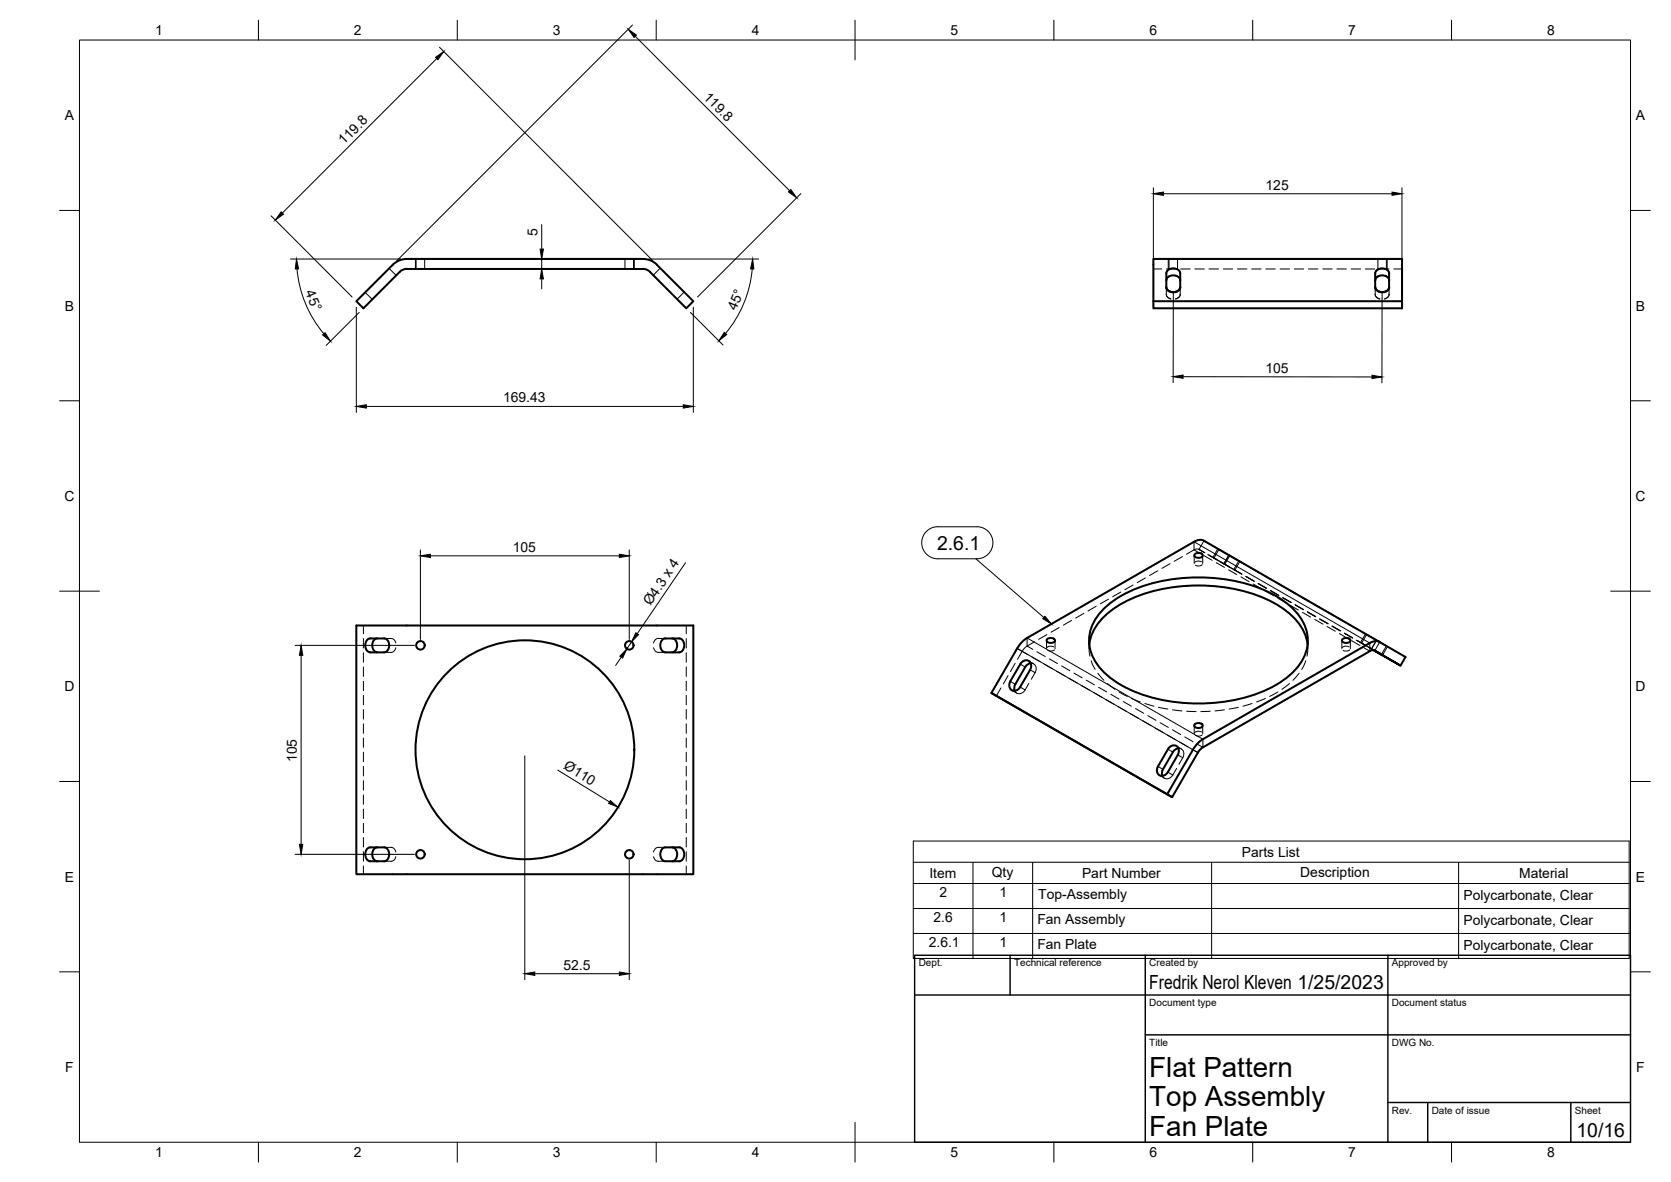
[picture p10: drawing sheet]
<svg xmlns="http://www.w3.org/2000/svg" width="420mm" height="297mm" viewBox="0 0 420 297" stroke-linecap="round" stroke-linejoin="round" font-family="sans-serif">
<!-- layer: Visible -->
<g fill="none" stroke="#000" stroke-width=".51">
<path d="M98.7 66.5l1.9-1.1 1.7-.3h59.9l1.6 .5 1 .6 9.5 9.5-1.7 1.8-9.2-9.2-1.3-.7h-59.8l-1.1 .2-.7 .5-9.1 9.2-1.8-1.8zM290 65.1h62.5v12.4h-62.5zM290 75.7h62.5M293.3 70.4a1.85 1.85 0 0 1 1.7-1.2 1.85 1.85 0 0 1 1.8 1.2M293.3 72.2a1.85 1.85 0 0 0 1.7 1.2 1.85 1.85 0 0 0 1.8-1.2M293.6 68a1.92 1.92 0 0 1 3.2 .7v3.5a1.85 1.85 0 0 1-1.8 1.3 1.85 1.85 0 0 1-1.7-1.3v-3.5zM345.8 70.4a1.85 1.85 0 0 1 1.7-1.2 1.85 1.85 0 0 1 1.8 1.2M345.8 72.2a1.85 1.85 0 0 0 1.7 1.2 1.85 1.85 0 0 0 1.8-1.2M349.3 68.7v3.5M349.3 68.7a1.85 1.85 0 0 0-1.8-1.3 1.85 1.85 0 0 0-1.7 1.3v3.5a1.87 1.87 0 0 0 1.7 1.3 1.87 1.87 0 0 0 1.8-1.3M300.4 139.3a1.32 1.32 0 0 1 2 .3 1.23 1.23 0 0 1-2.1 0zM89.6 157.2h84.7v62.5h-84.7z"/>
<path d="M277.4 153.1a32 32 0 0 1 19.7-7.8 41.7 41.7 0 0 1 23.7 4.4 14.5 14.5 0 0 1 7.9 9.9 11.4 11.4 0 0 1-4.7 10.4 35 35 0 0 1-20.6 6.7 39.3 39.3 0 0 1-23.2-5.6 12.7 12.7 0 0 1-6.4-10.2 11.2 11.2 0 0 1 3.6-7.8zM92.3 160.8l.8-.3 3.5-.1a1.85 1.85 0 0 1 1.3 1.8 1.85 1.85 0 0 1-1.3 1.7h-3.5a1.92 1.92 0 0 1-.8-3.1zM94.8 160.4a1.85 1.85 0 0 0-1.2 1.8 1.85 1.85 0 0 0 1.2 1.7M166.5 160.8l.8-.3 3.5-.1a1.85 1.85 0 0 1 1.2 1.8 1.85 1.85 0 0 1-1.2 1.7h-3.5a1.92 1.92 0 0 1-.8-3.1zM169 160.4a1.85 1.85 0 0 1 1.3 1.8 1.85 1.85 0 0 1-1.3 1.7M249.3 174.1l44.2 25.5M255.3 171.9l-.3 .7 .1 1M258.3 160.3l41.9-24.2a2.59 2.59 0 0 1 2.5-.2l44.2 25.5M258.3 160.3l-1 .7-1.2 1.4-6.8 11.7 45.4 26.2 6.5-11.2M259 168.3a1.46 1.46 0 0 0-.4-2.2 1.46 1.46 0 0 0-2.1 .8l-2.5 4.3a1.46 1.46 0 0 0 .4 2.2 1.46 1.46 0 0 0 2.1-.8M259 168.3l-2.5 4.4M259.2 166.7l-.7 .2-.5 .4-2.7 4.7"/>
<path d="M263.2 160.7a1.32 1.32 0 0 1 2.1 .2 1.23 1.23 0 0 1-2.2 0zM273.9 162a13.4 13.4 0 0 1 6.4-9.2 39.8 39.8 0 0 1 25.5-5.5 33.1 33.1 0 0 1 19.1 7.5 11.9 11.9 0 0 1 3.9 7.2M337.5 160.7a1.32 1.32 0 0 1 2.1 .2 1.23 1.23 0 0 1-2.2 0zM344.4 161.6l-41.9 24.2M345.5 163.4l6.6 3.9-6.4-3.8h-.9l-42.3 24.3M346.9 161.4l6.5 3.7-1.3 2.2M346.9 161.3a2.41 2.41 0 0 0-2.5 .3M347.4 164.5l.2 .1-2.1-1.2 1.8 1.1M292.4 193.3l-.2 .7 .1 1M294 187.8a1.42 1.42 0 0 1 2-.2 1.42 1.42 0 0 1 .1 2.1l-2.5 4.3a1.46 1.46 0 0 1-2.1 .8 1.46 1.46 0 0 1-.3-2.2zM296.3 188l-.6 .3-.6 .4-2.7 4.6M300.3 182.1a1.32 1.32 0 0 1 2.1 .2 1.23 1.23 0 0 1-2.1 0z"/>
<path d="M302.5 187.8l-1.3 1.3M302.5 185.7l-1 .7-1.2 1.4-6.8 11.8 1.2 .7M92.3 213.3l.8-.4h3.5a1.85 1.85 0 0 1 1.3 1.8 1.85 1.85 0 0 1-1.3 1.7h-3.5a1.92 1.92 0 0 1-.8-3.1zM94.8 212.9a1.85 1.85 0 0 0-1.2 1.8 1.85 1.85 0 0 0 1.2 1.7M166.5 213.3l.8-.4h3.5a1.85 1.85 0 0 1 1.2 1.8 1.85 1.85 0 0 1-1.2 1.7h-3.5a1.92 1.92 0 0 1-.8-3.1zM169 212.9a1.85 1.85 0 0 1 1.3 1.8 1.85 1.85 0 0 1-1.3 1.7"/>
<circle cx="105.7" cy="162.2" r="1.07"/>
<circle cx="158.2" cy="162.2" r="1.07"/>
<circle cx="132" cy="188.4" r="27.5"/>
<circle cx="105.7" cy="214.7" r="1.07"/>
<circle cx="158.2" cy="214.7" r="1.07"/>
</g>
<!-- layer: Hidden -->
<g fill="none" stroke="#000" stroke-width=".25">
<path d="M91.8 73.5l1.8 1.7M97.8 67.4l1.8 1.8M104.5 65.1v2.5M104.6 65.1v2.5M106.8 65.1v2.5M157.1 65.1v2.5M159.3 65.1v2.5M159.5 65.1v2.5M166 67.4l-1.7 1.8M172 73.4l-1.7 1.8M290 67.6h2.1M293.3 72.2v2l.5 .7 .6 .3"/>
<path d="M293.3 73.9l.2 .7 .9 .5M293.3 67.6h2.4M293.8 65.1v2.5M293.9 65.1v2.5M294.4 67.5a1.28 1.28 0 0 0-1.1 1.2M294.4 69.2l-.9 .5-.2 .7M295.6 67.5a1.28 1.28 0 0 1 1.2 1.2M295.6 69.2l.9 .5 .3 .7M296.1 65.1v2.5M296.8 72.2l-.1 2-.5 .7-.6 .3M296.8 73.9l-.3 .7-.9 .5M296.8 67.6h2.4"/>
<path d="M300.4 67.6h2.4M304 67.6h2.4M307.6 67.6h2.3M311.1 67.6h2.4M314.7 67.6h2.4M318.3 67.6h2.4M321.9 67.6h2.4M325.4 67.6h2.4M329 67.6h2.4M332.6 67.6h2.4M336.1 67.6h2.4M339.7 67.6h2.4"/>
<path d="M343.3 67.6h2.4M345.8 72.2v2l.5 .7 .6 .3M345.8 73.9l.4 .9 .7 .3M346.5 65.1v2.5M346.9 67.6h2.3M346.9 67.5a1.28 1.28 0 0 0-1.1 1.2M346.9 69.2l-.9 .5-.2 .7M348.1 67.5a1.28 1.28 0 0 1 1.2 1.2M348.1 69.2l.9 .5 .3 .7M348.6 65.1v2.5M348.8 65.1v2.5M349.3 72.2l-.1 2-.4 .7-.7 .3"/>
<path d="M349.3 73.9l-.3 .7-.9 .5M350.5 67.6h2M297.3 139.9l-2.1 1.2M300.3 139.6v2M301.5 138.1l1.4 .8M302.4 139.6v2M302.6 138.8l-1.3-.8h-.5l-2.5 1.3M302.7 135.9h.1M302.7 135.9l1.2 .7M303.7 139.3l2.3 1.4M304.9 137.2l2.1 1.2M306.2 137.9l5.5 3.2z"/>
<path d="M306.2 137.9l-1.2 2.2M308 139l1.2 .6M309.2 139.6l1.5 .9M309.2 139.6l-1.2 2.2M91.4 157.2v2.1M172.6 157.2v2.1M263.2 159.5l-2 1.2M266.3 157.7l-2 1.2M269.4 155.9l-2 1.2M272.5 154.1l-2 1.2M275.6 152.3l-2 1.3M278.7 150.6l-2.1 1.2"/>
<path d="M281.8 148.8l-2 1.2M284.9 147l-2 1.2M288 145.2l-2.1 1.2M291.1 143.4l-2 1.2M294.2 141.7l-2.1 1.1M302.1 141.2l-.8-.2-.9 .3M302.3 141.9l-1 .3-.7-.1M305 140.1l5.5 3.2zM306.8 141.1l1.2 .7M307.1 141.3l2 1.2M308 141.8l1.2 .7M310.2 143.1l2.1 1.2"/>
<path d="M311.7 141.1l2.1 1.2M311.7 141.1l-1.2 2.2M313.3 144.9l2 1.1M313.3 144.9l2.1 1.2M314.8 142.9l2 1.2M316.4 146.6l2.1 1.3M317.9 144.7l2 1.1M319.4 148.4l2.1 1.2M319.5 148.5l2.1 1.2M321 146.4l2 1.2M322.5 150.2l2.2 1.2M324.1 148.2l2 1.2"/>
<path d="M327.2 150l2 1.2M327.7 153.2l-2-1.2 2 1.2M328.7 153.8l2.1 1.1M328.8 153.8l2 1.2M330.3 151.8l2 1.2M331.8 155.5l2.1 1.2M331.9 155.6l2 1.2M333.4 153.6l2 1.2M334.9 157.3l2.1 1.2M335 157.4l2 1.2M336.5 155.3l2 1.2M338 159.1l2.1 1.2"/>
<path d="M339.6 157.1l2 1.2M342.6 158.9l2.1 1.2M343.3 159.3l5.6 3.2zM343.3 159.3l-1.2 2.2M91.4 160.5v2.3M91.4 164v2.4M91.4 167.6v2.4M91.4 171.2v2.4M91.4 174.8v2.3M91.4 178.3v2.4M96.6 160.5l2.2 .1 .4 .3 .3 .7M99.5 162.8l-.3 .7-.6 .4h-2"/>
<path d="M164.3 162.8l.5 .9 .5 .2h2M167.3 160.5l-2.3 .1-.7 1M172.6 160.5v2.3M172.6 164v2.4M172.6 167.6v2.4M172.6 171.2v2.4M172.6 174.8v2.3M172.6 178.3v2.4M251.7 172.9l-1.2 2M253.5 169.8l-1.2 2.1M254.4 173.4l1.3 .8M255.2 166.7l-1.1 2.1"/>
<path d="M258.7 166.1l1.2 .7M258.7 171.7l-1 1.7a1.45 1.45 0 0 1-1.2 .9 1.45 1.45 0 0 1-1.4-.7M259.1 166.7a1.43 1.43 0 0 1 1.4 .8 1.43 1.43 0 0 1-.2 1.5l-1 1.7M260.1 161.3l-2.4 1.5-1.9 2.9M263.1 161v2M265 162.6l-.9-.2-.8 .3M265.2 163.3l-1 .3-.8-.2M265.3 161v2M273.8 161v2M273.9 162v1.7l.1 1.2M274.4 166l1 2.2M276 169.2l1.6 1.8"/>
<path d="M278.5 171.8l1.9 1.4M281.3 173.9l2.1 1.1M284.5 175.5l2.2 .9M287.9 176.8l2.3 .7M291.3 177.7l2.3 .5M294.8 178.4l2.4 .3M298.4 178.7l2.4 .1M304.3 178.7l-2.4 .1M307.9 178.4l-2.4 .3M311.4 177.7l-2.3 .5M314.8 176.8l-2.3 .7M318.2 175.5l-2.2 .9"/>
<path d="M321.3 173.9l-2.1 1.1M324.2 171.8l-1.9 1.4M326.7 169.2l-1.6 1.8M328.3 166l-1 2.2M328.8 162v1.7l-.2 1.2M328.8 161v2M337.4 161v2M339.2 162.6l-.8-.2-.9 .3M339.4 163.3l-1 .3-.7-.2M339.5 161v2M342.4 161.6l-.3-.1 2.7 1.6M343.2 162.1l-2-1.2 3.7 2.2"/>
<path d="M344.2 162.7l1.5 .8M344.3 162.7l1.2 .7M344.8 163.1l.7 .4zM345.7 160.7l2.1 1.2M350.9 163.7l-2.1-1.2-1.2 2.2M351.9 164.3l1.5 .8M91.4 181.9v2.4M91.4 185.5v2.3M91.4 189v2.4M91.4 192.6v2.4M91.4 196.2v2.4M91.4 199.8v2.3"/>
<path d="M172.6 181.9v2.4M172.6 185.5v2.3M172.6 189v2.4M172.6 192.6v2.4M172.6 196.2v2.4M172.6 199.8v2.3M291.5 194.8l1.3 .8M295.8 187.5l1.2 .7M295.8 193.1l-.9 1.7a1.47 1.47 0 0 1-1.2 .9 1.47 1.47 0 0 1-1.4-.7M296.3 188.1a1.43 1.43 0 0 1 1.3 .8 1.43 1.43 0 0 1-.2 1.5l-1 1.7M300.3 182.3v2.1M302.1 183.9l-.8-.1-.9 .3"/>
<path d="M302.3 184.7l-1 .3-.7-.2M302.4 182.3v2.1M91.4 203.3v2.4M91.4 206.9v2.4M91.4 210.5v2.4M91.4 214v2.4M91.4 217.6v2.1M96.6 212.9l2 .1 .6 .4 .3 .7M99.5 215.3l-.3 .7-.4 .3-2.2 .1M164.3 215.3l.4 .7 .3 .3 2.3 .1M167.3 212.9l-2 .1-.5 .2-.5 .9M172.6 203.3v2.4"/>
<path d="M172.6 206.9v2.4M172.6 210.5v2.4M172.6 214v2.4M172.6 217.6v2.1"/>
</g>
<!-- layer: Visible Narrow -->
<path d="M300.2 136.2l44.2 25.4v2M254 171.2l1.3 .8M255.8 162.9l45.4 26.2M256.5 166.9l1.3 .7M258.3 160.3l44.2 25.5v2M346.9 161.4l-1.2 2.1M291.2 192.6l1.2 .7M293.7 188.3l1.2 .7" fill="none" stroke="#000" stroke-width=".25"/>
<!-- layer: Hidden Narrow -->
<g fill="none" stroke="#000" stroke-width=".25">
<path d="M300.2 136.2v2l1.5 .8M302.7 139.6l2.1 1.2M304 139.5l2 1.2M304.2 136.7l-1.5-.8-1.2 2.2 1.4 .8M305.2 137.3l2.1 1.2M306.5 138.1l-1.3 2.1M308.3 139.1l2.1 1.2M309 139.5l-1.3 2.2M305.8 141.4l2.1 1.2M307.1 141.3l2 1.2M308.9 143.2l2.1 1.2M310.2 143.1l2 1.2"/>
<path d="M311.4 140.9l2.1 1.2M311.5 141l-1.3 2.1M312 145l2.1 1.2M313.3 144.9l2 1.1M314.5 142.7l2.1 1.2M315.1 146.8l2.1 1.1M316.4 146.6l2 1.2M317.6 144.5l2.1 1.2M318.2 148.5l2.1 1.2M319.4 148.4l2.1 1.2M320.7 146.2l2.1 1.2M321.3 150.3l2.1 1.2"/>
<path d="M322.5 150.2l2.1 1.2M323.8 148l2.1 1.2M324.4 152.1l2.1 1.2M325.6 152l2.1 1.2M326.9 149.8l2.1 1.2M327.5 153.9l2 1.2M328.7 153.8l2.1 1.1M330 151.6l2.1 1.2M330.6 155.7l2.1 1.2M331.8 155.5l2.1 1.2M333.1 153.4l2.1 1.2M333.7 157.4l2 1.2"/>
<path d="M334.9 157.3l2.1 1.2M336.2 155.2l2 1.1M336.8 159.2l2 1.2M338 159.1l2.1 1.2M339.3 156.9l2 1.2M342.4 158.7l2 1.2M343.6 159.5l-1.2 2.1M255.8 162.9l2.7 1.6M256.5 172.7l1.2 .7M258.3 160.3v2.1l1.4 .8M259 168.3l1.3 .7M259.5 165.1l2.1 1.2"/>
<path d="M260.7 163.8l2.1 1.2M262.6 166.9l2 1.2M263.8 165.6l2.1 1.2M265.7 168.7l2 1.2M266.9 167.4l2.1 1.2M268.8 170.5l2 1.1M270 169.1l2.1 1.2M271.9 172.2l2 1.2M273.1 170.9l2.1 1.2M275 174l2 1.2M276.2 172.7l2.1 1.2M278.1 175.8l2 1.2"/>
<path d="M279.3 174.5l2.1 1.2M281.2 177.6l2 1.2M282.4 176.3l2.1 1.2M284.3 179.4l2 1.2M285.5 178.1l2.1 1.1M288.6 179.8l2.1 1.2M339.9 161l2 1.2M341.1 160.9l2.1 1.2M343 162.8l1.4 .8M344.2 162.7l1.5 .8M345.5 160.5l1.4 .9M346.1 160.9l-1.2 2.2 1.2-2.2"/>
<path d="M348.6 162.3l-1.3 2.2M287.4 181.2l2 1.1M290.4 183l2.1 1.1M291.7 181.6l2.1 1.2M293.5 184.7l2.1 1.2M293.6 194l1.3 .8M294.8 183.4l2.1 1.2M296.1 189.7l1.3 .7M296.7 186.5l2 1.2M297.9 185.2l2.1 1.2M299.7 188.3l1.5 .8M301 187l1.5 .8"/>
</g>
<!-- layer: BORDER -->
<g fill="none" stroke="#000" stroke-width=".25">
<path d="M20 10.1h390v276.9h-390zM65 5.1v5M115 5.1v5M165 5.1v5M215 5.1v10M265 5.1v5M315 5.1v5M365 5.1v5M15 52.9h5M410 52.9h5M15 100.7h5M410 100.7h5"/>
<path d="M15 148.6h10M405 148.6h10M15 196.4h5M410 196.4h5M15 244.2h5M410 244.2h5M65 287v5M115 287v5M165 287v5M215 282.1v9.9M265 287v5M315 287v5"/>
<path d="M365 287v5"/>
</g>
<!-- layer: TITLEBLOCK -->
<path d="M230 240.1h180v46.9h-180zM230 250h180M254 240.1v9.9M288 240.1v46.9M349 240.1v46.9M288 260.1h122M349 277.1h61M359 277.1v9.9M395 277.1v9.9" fill="none" stroke="#000" stroke-width=".36"/>
<!-- layer: FD_Dimensions -->
<g fill="none" stroke="#000" stroke-width=".25">
<path d="M109.8 14.7l-38.8 38.8M110.5 11.9l53.6 53.6M159 6.3l-59.2 59.2M159.7 9.1l38.8 38.8M68.2 54.2l20.3 20.4M136.2 56.4v6.2M201.4 48.6l-26 26M290 47.2v17.9M292.5 48.7h57.5M352.5 47.2v17.9M73 65.1h27.8M74.7 67.6a29.2 29.2 0 0 0 6.7 16.3"/>
<path d="M89.6 77.2v26.4M90.3 78.5l-8.3 8.3M136.2 65.1v2.5M136.2 70.1v2.5M136.7 67.6h1M136.7 65.1h1M163.1 65.1h27.7M173.6 78.5l8.2 8.2M174.3 77.2v26.4M189.1 67.6a29.1 29.1 0 0 1-6.7 16.2M295 73.7v22.5M347.5 73.7v22.5"/>
<path d="M297.5 94.7h47.5M92.1 102.1h79.7M105.7 138.2v22.5M108.2 139.7h47.5M158.2 138.2v22.5M172.4 141.4l-12.2 17.8M74.2 162.2h30M75.7 164.7v47.5M156.2 165.1l-1.4 2.1M158.8 161.3l-1.2 1.8M132 189.9v56.3M140.3 193.5l12.9 8"/>
<path d="M74.2 214.7h30M158.2 216.2v30M134.5 244.7h21.2"/>
</g>
<g fill="#000" stroke="#000" stroke-width=".25">
<path d="M109.5 14.4l2.1-1.5-1.5 2.1zM158 7.4l2 1.4-.6 .6zM70.7 53.2l.6 .6-2.1 1.5zM198.2 48.2l.6-.6 1.5 2.1zM290 48.7l2.5-.4v.8zM350 48.3l2.5 .4-2.5 .4zM74.5 65.1l.6 2.5h-.8zM136.2 67.6l.4 2.5h-.8zM135.8 62.6h.8l-.4 2.5zM189.3 65.1l.2 2.5h-.8zM81.1 84.2l.6-.6 1.4 2.1zM182.1 83.5l.6 .6-2 1.5z"/>
<path d="M295 94.7l2.5-.5v.9zM345 94.3l2.5 .4-2.5 .4zM89.6 102.1l2.5-.4v.9zM171.8 101.7l2.5 .4-2.5 .5zM105.7 139.7l2.5-.4v.8zM155.7 139.3l2.5 .4-2.5 .4zM159.9 159l.7 .5-1.8 1.8zM75.7 162.2l.4 2.5h-.8zM157.6 163.1l-1.1 2.3-.6-.5zM75.3 212.2h.8l-.4 2.5zM153.5 201.2l1.9 1.6-2.4-.9zM132 244.7l2.5-.4v.8z"/>
<path d="M155.7 244.3l2.5 .4-2.5 .4z"/>
</g>
<!-- layer: Parts Lists -->
<path d="M229.6 211.4h180v29.5h-180zM229.6 216.7h180M244.6 216.7v24.2M259.7 216.7v24.2M304.7 216.7v24.2M366.8 216.7v24.2M229.6 222h180M229.6 228.3h180M229.6 234.6h180" fill="none" stroke="#000" stroke-width=".25"/>
<!-- layer: Balloons -->
<path d="M245.6 132.4h-9.8a4 4 0 0 0-4 4 4 4 0 0 0 4 4h9.8M245.6 132.4a4 4 0 0 1 4.1 4 4 4 0 0 1-4.1 4M245.4 140.4l17.1 14.8" fill="none" stroke="#000" stroke-width=".25"/>
<path d="M262.7 154.9l1.7 1.9-2.2-1.3z" fill="#000" stroke="#000" stroke-width=".25"/>
<g font-size="7">
<text x="289" y="270.6">Flat Pattern</text>
<text x="289" y="278.1">Top Assembly</text>
<text x="289" y="285.5">Fan Plate</text>
</g>
<g font-size="4.9">
<text x="235.6" y="138.1">2.6.1</text>
<text x="289" y="248.5">Fredrik Nerol Kleven 1/25/2023</text>
<text x="396.4" y="285.7">10/16</text>
</g>
<g font-size="3.5">
<text x="39" y="8.8">1</text>
<text x="89" y="8.8">2</text>
<text x="139" y="8.8">3</text>
<text x="189" y="8.8">4</text>
<text x="239" y="8.8">5</text>
<text x="289" y="8.8">6</text>
<text x="339" y="8.8">7</text>
<text x="389" y="8.8">8</text>
<text x="176.7" y="24.6" transform="rotate(45 176.7 24.6)">119.8</text>
<text x="16.3" y="30.2">A</text>
<text x="411.3" y="30.2">A</text>
<text x="86.5" y="36.6" transform="rotate(-45 86.5 36.6)">119.8</text>
<text x="318.2" y="47.6">125</text>
<text x="135.2" y="59.2" transform="rotate(-90 135.2 59.2)">5</text>
<text x="76.8" y="73.5" transform="rotate(67 76.8 73.5)">45°</text>
<text x="16.3" y="78">B</text>
<text x="185.1" y="78.2" transform="rotate(-68 185.1 78.2)">45°</text>
<text x="411.3" y="78">B</text>
<text x="318.2" y="93.6">105</text>
<text x="126.5" y="101.1">169.43</text>
<text x="16.2" y="125.9">C</text>
<text x="411.2" y="125.9">C</text>
<text x="128.9" y="138.6">105</text>
<text x="163.6" y="152.4" transform="rotate(-56 163.6 152.4)">Ø4.3 x 4</text>
<text x="16.2" y="173.7">D</text>
<text x="411.2" y="173.7">D</text>
<text x="74.7" y="191.5" transform="rotate(-90 74.7 191.5)">105</text>
<text x="141.5" y="193" transform="rotate(32 141.5 193)">Ø110</text>
<text x="312.3" y="215.3">Parts List</text>
<text x="16.3" y="221.6">E</text>
<text x="233.7" y="220.6">Item</text>
<text x="249.4" y="220.3">Qty</text>
<text x="272.1" y="220.6">Part Number</text>
<text x="326.9" y="220.3">Description</text>
<text x="382" y="220.6">Material</text>
<text x="411.3" y="221.6">E</text>
<text x="236.2" y="225.5">2</text>
<text x="251.3" y="225.5">1</text>
<text x="261.1" y="226">Top-Assembly</text>
<text x="368" y="226.1">Polycarbonate, Clear</text>
<text x="234.7" y="231.8">2.6</text>
<text x="251.3" y="231.8">1</text>
<text x="260.9" y="232.3">Fan Assembly</text>
<text x="368" y="232.4">Polycarbonate, Clear</text>
<text x="233.5" y="238.1">2.6.1</text>
<text x="251.3" y="238.1">1</text>
<text x="260.9" y="238.6">Fan Plate</text>
<text x="368" y="238.6">Polycarbonate, Clear</text>
<text x="141.7" y="243.7">52.5</text>
<text x="16.4" y="269.4">F</text>
<text x="411.4" y="269.4">F</text>
<text x="39" y="290.8">1</text>
<text x="89" y="290.8">2</text>
<text x="139" y="290.8">3</text>
<text x="189" y="290.8">4</text>
<text x="239" y="290.8">5</text>
<text x="289" y="290.8">6</text>
<text x="339" y="290.8">7</text>
<text x="389" y="290.8">8</text>
</g>
<g font-size="2.5">
<text x="231" y="242.9">Dept.</text>
<text x="255" y="242.9">Technical reference</text>
<text x="289" y="242.9">Created by</text>
<text x="350" y="242.9">Approved by</text>
<text x="289" y="252.8">Document type</text>
<text x="350" y="252.8">Document status</text>
<text x="289" y="262.9">Title</text>
<text x="350" y="262.9">DWG No.</text>
<text x="350" y="279.9">Rev.</text>
<text x="360" y="279.9">Date of issue</text>
<text x="396" y="279.9">Sheet</text>
</g>
</svg>
